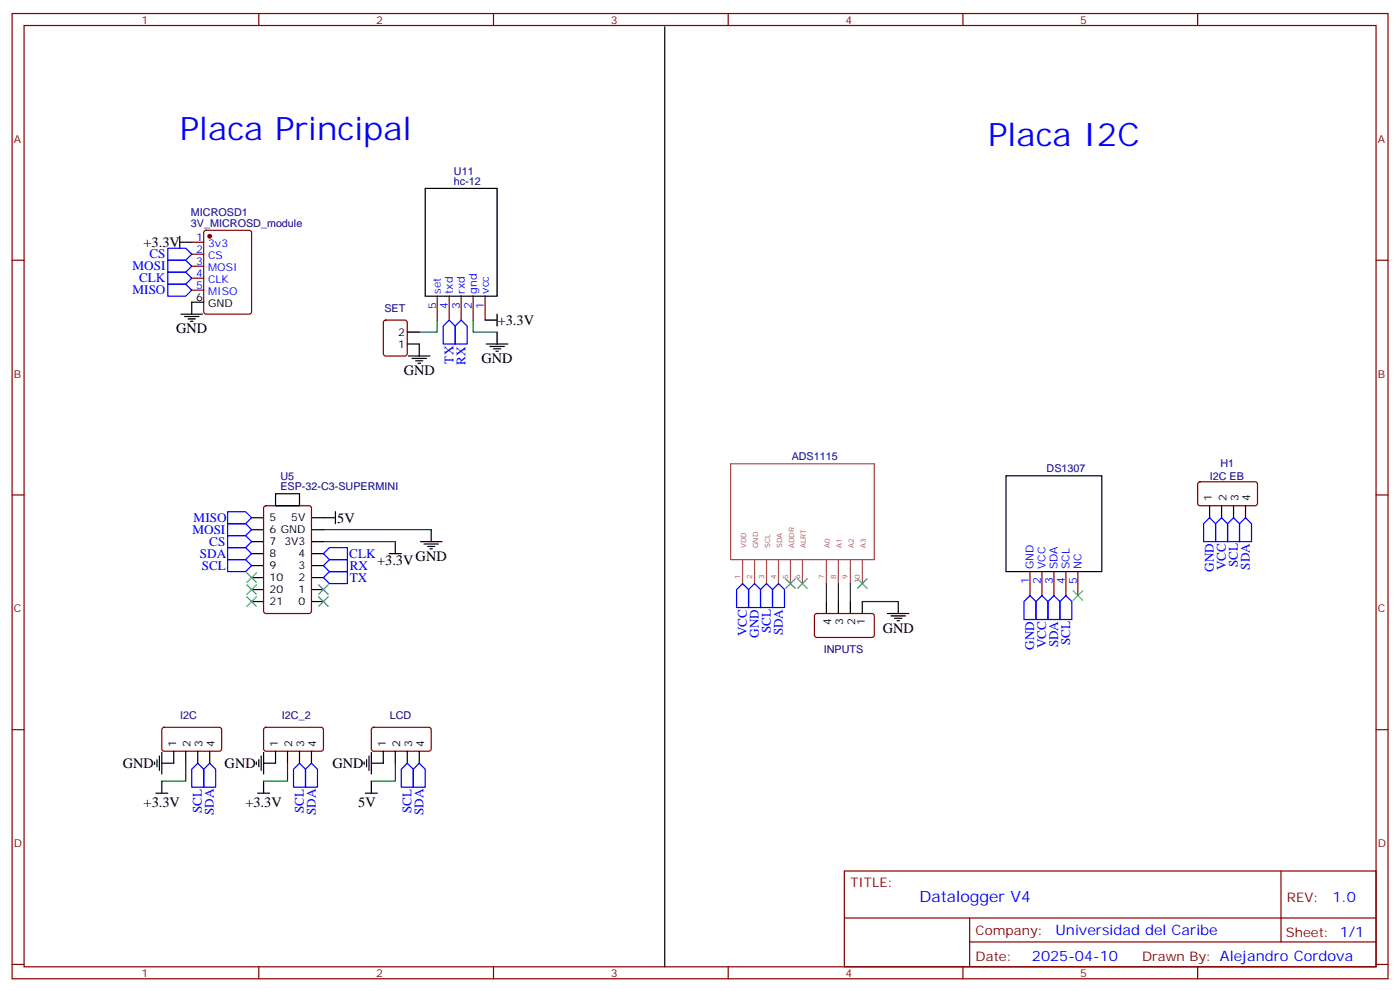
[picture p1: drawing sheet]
<svg xmlns="http://www.w3.org/2000/svg" width="412mm" height="292mm" viewBox="0 0 412 292" stroke-linecap="round" stroke-linejoin="round" font-family="sans-serif">
<g fill="none" stroke="#870000" stroke-width=".35">
<path d="M3.6 4h405.3v284.3h-405.3zM7.1 7.5h398.3v277.3h-398.3zM76.2 4v3.5M145.4 4v3.5M214.5 4v3.5M283.7 4v3.5M352.8 4v3.5M3.6 76.7h3.5M56.5 71.4h3.5M56.5 74.9h3.5M56.5 78.4h3.5M60.2 68l.5-.2h12.7l.7 .5v23.5l-.4 .7h-13l-.6-.4-.1-23.6z"/>
<path d="M405.4 76.7h3.5M56.5 82h3.5M56.5 85.5h3.5M113.2 94.5l.4-.2h5.7l.6 .4 .1 9.5-.5 .6-5.9 .1-.6-.5-.1-9.4zM128.8 87.2v7.1M132.3 87.2v7.1M135.9 87.2v7.1M139.4 87.2v7.1M142.9 87.2v7.1M3.6 145.8h3.5M77.9 149.2l.5-.2h12.7l.6 .4 .1 30.6-.5 .7h-12.9l-.7-.4-.1-30.6zM353 142.1l.5-.2 16.5 .1 .5 .6-.1 5.9-.7 .5-16.5-.1-.4-.6v-5.7z"/>
<path d="M405.4 145.8h3.5M303.4 168.4v7M307 168.4v7M310.5 168.4v7M314 168.4v7M317.5 168.4v7M240.2 180.9l.4-.2 16.5 .1 .5 .6-.1 6-.6 .4-16.5-.1-.5-.6v-5.7zM3.6 214.9h3.5M47.9 214.4l.5-.2 16.5 .1 .4 .6-.1 6-.6 .4-16.5-.1-.4-.6v-5.7zM77.9 214.4l.5-.2 16.5 .1 .4 .6-.1 6-.6 .4-16.5-.1-.5-.6v-5.7zM109.6 214.4l.5-.2 16.5 .1 .4 .6v6l-.7 .4-16.5-.1-.4-.6v-5.7zM405.4 214.9h3.5"/>
<path d="M248.7 256.6h156.7v28.2h-156.7zM377.4 256.6v20.9M248.8 270.4h156.4M285.7 277.5h119.5M285.7 270.4v14.1M3.6 284.1h3.5M76.2 284.8v3.5M145.4 284.8v3.5M214.5 284.8v3.5M283.7 284.8v3.5M352.8 284.8v3.5M405.4 284.1h3.5"/>
</g>
<g fill="none" stroke="#000" stroke-width=".35">
<path d="M195.8 7.9v276.9M125.3 55.5h21.1v31.7h-21.1zM53 71.4h3.5M53 69.6v3.5M53.3 92.5h6.4M54.4 93.2h4.2M55.4 93.9h2.1M56.1 94.7h.7M60 89h-3.5v3.5M120 97.8h3.5M142.9 94.3h3.5M146.4 92.5v3.6"/>
<path d="M146.4 97.8v3.6M120 101.4h3.5v3.5M120.3 104.9h6.4M121.4 105.6h4.2M122.4 106.3h2.2M123.2 107h.7M143.3 101.4h6.3M144.3 102.1h4.3M145.4 102.8h2.1M146.1 103.5h.7M74.1 159.6h3.5M74.1 156h3.5"/>
<path d="M74.1 152.5h3.5M81.2 145.5h7v3.5h-7zM91.8 159.6h3.5M91.8 156h3.5M91.8 152.5h7M98.8 150.7v3.6M116.5 159.6v3.5M123.9 159.6h6.3M127 156v3.6M296.4 140.2h28.2v28.2h-28.2zM356.3 149v3.5M359.9 149v3.5"/>
<path d="M363.4 149v3.5M366.9 149v3.5M74.1 163.1h3.5M74.1 177.2h3.5M74.1 173.7h3.5M74.1 170.1h3.5M74.1 166.6h3.5M91.8 163.1h3.5M91.8 177.2h3.5M91.8 173.7h3.5M91.8 170.1h3.5M91.8 166.6h3.5"/>
<path d="M114.7 163.1h3.5M124.9 160.3h4.3M126 161h2.1M126.7 161.7h.7M243.5 177.2v3.5M247 177.2v3.5M250.5 177.2v3.5M254 177.2v3.5M264.6 177.2v3.5M261.4 180.7h6.4M262.5 181.4h4.2M263.6 182.1h2.1"/>
<path d="M264.3 182.8h.7M45.5 224.5v.7M45.9 233.6h3.5M46.2 223.8v2.1M47 222.7v4.2M47.7 221.7v6.3M47.7 230.1v3.5M51.2 221.3v3.5h-3.5M54.7 221.3v3.5M58.2 221.3v3.5M61.8 221.3v3.5M75.5 224.5v.7"/>
<path d="M75.9 233.6h3.5M76.2 223.8v2.1M76.9 222.7v4.2M77.6 221.7v6.3M77.6 230.1v3.5M81.2 221.3v3.5h-3.6M84.7 221.3v3.5M88.2 221.3v3.5M91.8 221.3v3.5M107.3 224.5v.7M107.6 233.6h3.6M108 223.8v2.1"/>
<path d="M108.7 222.7v4.2M109.4 221.7v6.3M109.4 230.1v3.5M112.9 221.3v3.5h-3.5M116.5 221.3v3.5M120 221.3v3.5M123.5 221.3v3.5"/>
</g>
<path d="M128.8 94.3v3.5h-5.3M139.4 94.3v3.5h7M95.3 156h31.7M95.3 159.6h21.2M243.5 171.9v5.3M247 171.9v5.3M250.5 171.9v5.3M254 177.2h10.6M54.7 224.8v5.3h-7M84.7 224.8v5.3h-7.1M116.5 224.8v5.3h-7.1" fill="none" stroke="#008700" stroke-width=".35"/>
<g fill="none" stroke="#00f" stroke-width=".35">
<path d="M49.4 76.7h5.3l1.8 1.7-1.8 1.8h-5.3zM49.4 73.1h5.3l1.8 1.8-1.8 1.8h-5.3zM49.4 83.7h5.3l1.8 1.8-1.8 1.7h-5.3zM49.4 80.2h5.3l1.8 1.8-1.8 1.7h-5.3zM132.3 94.3l1.8 1.8v5.3h-3.5v-5.3zM135.9 94.3l1.7 1.8v5.3h-3.5v-5.3zM67.1 157.8h5.3l1.7 1.8-1.7 1.7h-5.3zM67.1 154.3h5.3l1.7 1.7-1.7 1.8h-5.3zM67.1 150.7h5.3l1.7 1.8-1.7 1.8h-5.3zM356.3 152.5l1.8 1.8v5.3h-3.5v-5.3zM359.9 152.5l1.7 1.8v5.3h-3.5v-5.3zM363.4 152.5l1.8 1.8v5.3h-3.6v-5.3z"/>
<path d="M366.9 152.5l1.8 1.8v5.3h-3.5v-5.3zM67.1 161.3h5.3l1.7 1.8-1.7 1.8h-5.3zM67.1 164.9h5.3l1.7 1.7-1.7 1.8h-5.3zM95.3 166.6l1.7-1.7h5.3v3.5h-5.3zM95.3 170.1l1.7-1.7h5.3v3.5h-5.3zM97 161.3h5.3v3.6h-5.3l-1.7-1.8zM218.8 171.9l1.7 1.8v5.3h-3.5v-5.3zM222.3 171.9l1.7 1.8v5.3h-3.5v-5.3zM225.8 171.9l1.8 1.8v5.3h-3.6v-5.3zM227.6 173.7l1.7-1.8 1.8 1.8v5.3h-3.5zM303.4 175.4l1.8 1.8v5.3h-3.5v-5.3zM307 175.4l1.7 1.8v5.3h-3.5v-5.3z"/>
<path d="M310.5 175.4l1.7 1.8v5.3h-3.5v-5.3zM314 175.4l1.8 1.8v5.3h-3.6v-5.3zM58.2 224.8l1.8 1.8v5.3h-3.5v-5.3zM61.8 224.8l1.7 1.8v5.3h-3.5v-5.3zM88.2 224.8l1.8 1.8v5.3h-3.5v-5.3zM91.8 224.8l1.7 1.8v5.3h-3.5v-5.3zM120 224.8l1.7 1.8v5.3h-3.5v-5.3zM123.5 224.8l1.8 1.8v5.3h-3.6v-5.3z"/>
</g>
<circle cx="61.8" cy="69.6" r=".53" fill="#870000" stroke="#870000" stroke-width=".35"/>
<g fill="none" stroke="#3c3" stroke-width=".35">
<path d="M72.7 175.8l2.8 2.8M72.7 172.3l2.8 2.8M72.7 168.7l2.8 2.9M75.5 175.8l-2.8 2.8M75.5 172.3l-2.8 2.8M75.5 168.7l-2.8 2.9M93.9 175.8l2.8 2.8M93.9 172.3l2.8 2.8M96.7 175.8l-2.8 2.8M96.7 172.3l-2.8 2.8M231.5 170.5l2.8 2.8M234.3 170.5l-2.8 2.8"/>
<path d="M235 170.5l2.8 2.8M237.8 170.5l-2.8 2.8M252.6 170.5l2.8 2.8M255.4 170.5l-2.8 2.8M316.1 174l2.8 2.8M318.9 174l-2.8 2.8"/>
</g>
<path d="M215.2 136.6h42.4v28.2h-42.4zM218.8 165v6.9M222.3 165v6.9M225.8 165v6.9M229.3 165v6.9M232.9 165v6.9M236.4 165v6.9M243.5 165v6.9M247 165v6.9M250.5 165v6.9M254 165v6.9" fill="none" stroke="#a64a4a" stroke-width=".35"/>
<g font-size="9.5" fill="#00f">
<text x="53" y="41.4">Placa Principal</text>
<text x="291.1" y="43.1">Placa I2C</text>
</g>
<text font-size="4.6" fill="#00f" x="270.8" y="265.6">Datalogger V4</text>
<g font-size="4.2">
<text x="42.3" y="72.8">+3.3V</text>
<text x="146.6" y="95.7">+3.3V</text>
<text x="51.9" y="98.2">GND</text>
<text x="141.9" y="107">GND</text>
<text x="118.9" y="110.5">GND</text>
<text x="99.3" y="153.9">5V</text>
<text x="111.1" y="166.3">+3.3V</text>
<text x="122.4" y="165.2">GND</text>
<text x="260" y="186.4">GND</text>
<text x="36.2" y="226.3">GND</text>
<text x="66.2" y="226.3">GND</text>
<text x="97.9" y="226.3">GND</text>
<text x="42.3" y="237.6">+3.3V</text>
<text x="72.3" y="237.6">+3.3V</text>
<text x="105.5" y="237.6">5V</text>
</g>
<g font-size="4.2" fill="#00f">
<text x="392.5" y="265.8">1.0</text>
<text x="310.9" y="275.4">Universidad del Caribe</text>
<text x="304" y="283.2">2025-04-10</text>
</g>
<g font-size="3.9" fill="#00f">
<text x="44" y="76.1">CS</text>
<text x="39.1" y="79.7">MOSI</text>
<text x="41" y="83.2">CLK</text>
<text x="39.1" y="86.7">MISO</text>
<text x="133.6" y="107.1" transform="rotate(-90 133.6 107.1)">TX</text>
<text x="137.1" y="107.4" transform="rotate(-90 137.1 107.4)">RX</text>
<text x="57.1" y="153.8">MISO</text>
<text x="56.7" y="157.3">MOSI</text>
<text x="61.7" y="160.8">CS</text>
<text x="58.9" y="164.5">SDA</text>
<text x="59.4" y="168">SCL</text>
<text x="102.9" y="164.4">CLK</text>
<text x="103" y="168">RX</text>
<text x="364.7" y="167.2" transform="rotate(-90 364.7 167.2)">SCL</text>
<text x="368.2" y="167.8" transform="rotate(-90 368.2 167.8)">SDA</text>
<text x="103" y="171.5">TX</text>
<text x="357.6" y="168.4" transform="rotate(-90 357.6 168.4)">GND</text>
<text x="361.1" y="168" transform="rotate(-90 361.1 168)">VCC</text>
<text x="220" y="187.4" transform="rotate(-90 220 187.4)">VCC</text>
<text x="223.5" y="187.8" transform="rotate(-90 223.5 187.8)">GND</text>
<text x="227.1" y="186.6" transform="rotate(-90 227.1 186.6)">SCL</text>
<text x="230.6" y="187.2" transform="rotate(-90 230.6 187.2)">SDA</text>
<text x="304.7" y="191.4" transform="rotate(-90 304.7 191.4)">GND</text>
<text x="308.2" y="190.9" transform="rotate(-90 308.2 190.9)">VCC</text>
<text x="311.7" y="190.7" transform="rotate(-90 311.7 190.7)">SDA</text>
<text x="315.3" y="190.1" transform="rotate(-90 315.3 190.1)">SCL</text>
<text x="59.5" y="239.5" transform="rotate(-90 59.5 239.5)">SCL</text>
<text x="89.5" y="239.6" transform="rotate(-90 89.5 239.6)">SCL</text>
<text x="121.3" y="239.6" transform="rotate(-90 121.3 239.6)">SCL</text>
<text x="63" y="240.1" transform="rotate(-90 63 240.1)">SDA</text>
<text x="93" y="240.1" transform="rotate(-90 93 240.1)">SDA</text>
<text x="124.8" y="240.1" transform="rotate(-90 124.8 240.1)">SDA</text>
</g>
<g font-size="3.9" fill="#800">
<text x="250.5" y="261.2">TITLE:</text>
<text x="379.1" y="265.8">REV:</text>
<text x="287.4" y="275.4">Company:</text>
<text x="378.8" y="276">Sheet: 1/1</text>
<text x="287.4" y="283">Date:</text>
<text x="336.5" y="283.1">Drawn By: Alejandro Cordova</text>
</g>
<g font-size="3.2" fill="#800">
<text x="41.7" y="7">1</text>
<text x="110.8" y="7">2</text>
<text x="180" y="7">3</text>
<text x="249.1" y="7">4</text>
<text x="318.2" y="7">5</text>
<text x="4.1" y="42.1">A</text>
<text x="405.9" y="42.1">A</text>
<text x="4.1" y="111.2">B</text>
<text x="405.9" y="111.2">B</text>
<text x="4.1" y="180.4">C</text>
<text x="405.9" y="180.4">C</text>
<text x="4.1" y="249.5">D</text>
<text x="405.9" y="249.5">D</text>
<text x="41.7" y="287.8">1</text>
<text x="110.8" y="287.8">2</text>
<text x="180" y="287.8">3</text>
<text x="249.1" y="287.8">4</text>
<text x="318.2" y="287.8">5</text>
</g>
<g font-size="3.2" fill="#000080">
<text x="133.7" y="51.5">U11</text>
<text x="133.7" y="54.4">hc-12</text>
<text x="56.3" y="63.6">MICROSD1</text>
<text x="56.3" y="66.8">3V_MICROSD_module</text>
<text x="113.2" y="91.9">SET</text>
<text x="233.2" y="135.6">ADS1115</text>
<text x="359.5" y="137.7">H1</text>
<text x="82.6" y="141.3">U5</text>
<text x="308.3" y="139.1">DS1307</text>
<text x="356.4" y="141.3">I2C EB</text>
<text x="82.6" y="144.4">ESP-32-C3-SUPERMINI</text>
<text x="242.7" y="192.5">INPUTS</text>
<text x="53" y="211.9">I2C</text>
<text x="83.1" y="211.9">I2C_2</text>
<text x="114.8" y="211.9">LCD</text>
</g>
<g font-size="3.2" fill="#00f">
<text x="57.8" y="71">1</text>
<text x="57.8" y="74.5">2</text>
<text x="61.3" y="72.8">3v3</text>
<text x="61.3" y="76.3">CS</text>
<text x="57.8" y="78.1">3</text>
<text x="57.8" y="81.6">4</text>
<text x="61.3" y="79.8">MOSI</text>
<text x="61.3" y="83.4">CLK</text>
<text x="57.8" y="85.1">5</text>
<text x="61.3" y="86.9">MISO</text>
<text x="129.9" y="86.5" transform="rotate(-90 129.9 86.5)">set</text>
<text x="133.4" y="86.5" transform="rotate(-90 133.4 86.5)">txd</text>
<text x="136.9" y="86.5" transform="rotate(-90 136.9 86.5)">rxd</text>
<text x="140.4" y="86.5" transform="rotate(-90 140.4 86.5)">gnd</text>
<text x="144" y="86.5" transform="rotate(-90 144 86.5)">vcc</text>
<text x="128.4" y="91" transform="rotate(-90 128.4 91)">5</text>
<text x="132" y="91" transform="rotate(-90 132 91)">4</text>
<text x="135.5" y="91" transform="rotate(-90 135.5 91)">3</text>
<text x="139" y="91" transform="rotate(-90 139 91)">2</text>
<text x="142.6" y="91" transform="rotate(-90 142.6 91)">1</text>
<text x="304.5" y="167.7" transform="rotate(-90 304.5 167.7)">GND</text>
<text x="308" y="167.7" transform="rotate(-90 308 167.7)">VCC</text>
<text x="311.5" y="167.7" transform="rotate(-90 311.5 167.7)">SDA</text>
<text x="315.1" y="167.7" transform="rotate(-90 315.1 167.7)">SCL</text>
<text x="318.6" y="167.7" transform="rotate(-90 318.6 167.7)">NC</text>
<text x="303.1" y="172.2" transform="rotate(-90 303.1 172.2)">1</text>
<text x="306.6" y="172.2" transform="rotate(-90 306.6 172.2)">2</text>
<text x="310.1" y="172.2" transform="rotate(-90 310.1 172.2)">3</text>
<text x="313.7" y="172.2" transform="rotate(-90 313.7 172.2)">4</text>
<text x="317.2" y="172.2" transform="rotate(-90 317.2 172.2)">5</text>
</g>
<g font-size="3.2">
<text x="57.8" y="88.7">6</text>
<text x="61.3" y="90.4">GND</text>
<text x="117.3" y="98.9">2</text>
<text x="117.3" y="102.4">1</text>
<text x="357" y="147.7" transform="rotate(-90 357 147.7)">1</text>
<text x="361.3" y="147.7" transform="rotate(-90 361.3 147.7)">2</text>
<text x="364.8" y="147.7" transform="rotate(-90 364.8 147.7)">3</text>
<text x="368.3" y="147.7" transform="rotate(-90 368.3 147.7)">4</text>
<text x="79.4" y="153.6">5</text>
<text x="85.8" y="153.6">5V</text>
<text x="79.4" y="160.6">7</text>
<text x="79.4" y="157.1">6 GND</text>
<text x="83.8" y="160.6">3V3</text>
<text x="79.4" y="167.7">9</text>
<text x="79.4" y="164.1">8</text>
<text x="88" y="167.7">3</text>
<text x="88" y="164.1">4</text>
<text x="79.4" y="171.2">10</text>
<text x="88" y="171.2">2</text>
<text x="79.4" y="178.3">21</text>
<text x="79.4" y="174.7">20</text>
<text x="88" y="178.3">0</text>
<text x="88" y="174.7">1</text>
<text x="244.9" y="184.1" transform="rotate(-90 244.9 184.1)">4</text>
<text x="248.4" y="184.1" transform="rotate(-90 248.4 184.1)">3</text>
<text x="251.9" y="184.1" transform="rotate(-90 251.9 184.1)">2</text>
<text x="254.7" y="184.1" transform="rotate(-90 254.7 184.1)">1</text>
<text x="51.9" y="220" transform="rotate(-90 51.9 220)">1</text>
<text x="56.1" y="220" transform="rotate(-90 56.1 220)">2</text>
<text x="59.7" y="220" transform="rotate(-90 59.7 220)">3</text>
<text x="63.2" y="220" transform="rotate(-90 63.2 220)">4</text>
<text x="81.9" y="220" transform="rotate(-90 81.9 220)">1</text>
<text x="86.1" y="220" transform="rotate(-90 86.1 220)">2</text>
<text x="89.6" y="220" transform="rotate(-90 89.6 220)">3</text>
<text x="93.2" y="220" transform="rotate(-90 93.2 220)">4</text>
<text x="113.6" y="220" transform="rotate(-90 113.6 220)">1</text>
<text x="117.9" y="220" transform="rotate(-90 117.9 220)">2</text>
<text x="121.4" y="220" transform="rotate(-90 121.4 220)">3</text>
<text x="124.9" y="220" transform="rotate(-90 124.9 220)">4</text>
</g>
<g font-size="2.1" fill="#a54b4b">
<text x="219.8" y="161.5" transform="rotate(-90 219.8 161.5)">VDD</text>
<text x="223.3" y="161.5" transform="rotate(-90 223.3 161.5)">GND</text>
<text x="226.9" y="161.5" transform="rotate(-90 226.9 161.5)">SCL</text>
<text x="230.4" y="161.5" transform="rotate(-90 230.4 161.5)">SDA</text>
<text x="233.9" y="161.5" transform="rotate(-90 233.9 161.5)">ADDR</text>
<text x="237.4" y="161.5" transform="rotate(-90 237.4 161.5)">ALRT</text>
<text x="244.5" y="161.5" transform="rotate(-90 244.5 161.5)">A0</text>
<text x="248" y="161.5" transform="rotate(-90 248 161.5)">A1</text>
<text x="251.5" y="161.5" transform="rotate(-90 251.5 161.5)">A2</text>
<text x="255.1" y="161.5" transform="rotate(-90 255.1 161.5)">A3</text>
<text x="218.1" y="170.5" transform="rotate(-90 218.1 170.5)">1</text>
<text x="221.6" y="170.5" transform="rotate(-90 221.6 170.5)">2</text>
<text x="225.1" y="170.5" transform="rotate(-90 225.1 170.5)">3</text>
<text x="228.6" y="170.5" transform="rotate(-90 228.6 170.5)">4</text>
<text x="232.2" y="170.5" transform="rotate(-90 232.2 170.5)">5</text>
<text x="235.7" y="170.5" transform="rotate(-90 235.7 170.5)">6</text>
<text x="242.8" y="170.5" transform="rotate(-90 242.8 170.5)">7</text>
<text x="246.3" y="170.5" transform="rotate(-90 246.3 170.5)">8</text>
<text x="249.8" y="170.5" transform="rotate(-90 249.8 170.5)">9</text>
<text x="253.3" y="171.8" transform="rotate(-90 253.3 171.8)">10</text>
</g>
</svg>
